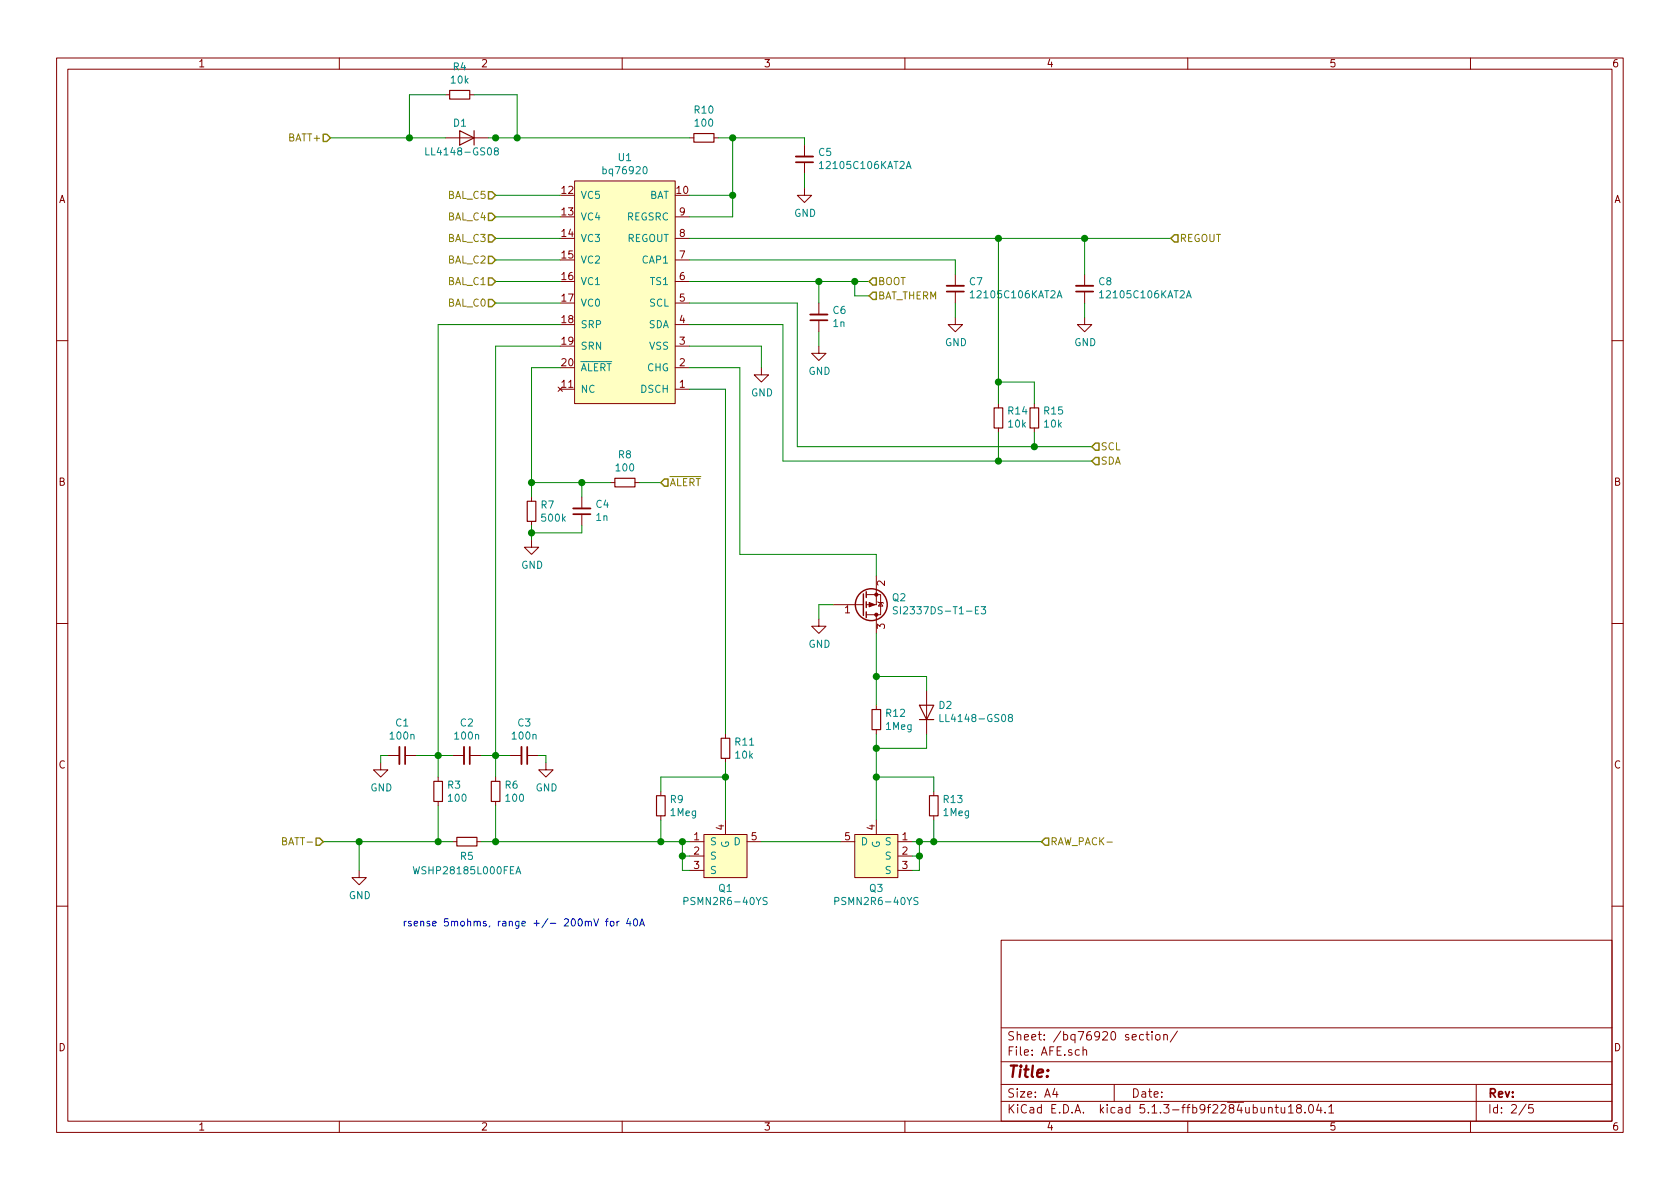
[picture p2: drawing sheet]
<svg xmlns="http://www.w3.org/2000/svg" width="297mm" height="210mm" viewBox="0 0 297 210" stroke-linecap="round" stroke-linejoin="round" font-family="sans-serif">
<g fill="none" stroke="#840000" stroke-width=".18">
<path d="M10 10.3h277v189.9h-277zM12 12.2h273v186.1h-273zM60 10.3v1.9M78.7 16.8h.8M83.1 16.8h.7M110 10.3v1.9M160 10.3v1.9M210 10.3v1.9M260 10.3v1.9M78.7 24.4h7.7M101.6 32h17.8v39.4h-17.8zM119.4 38.3h2.5"/>
<path d="M121.9 24.4h.8M126.2 24.4h.8M142.2 33.3v1.2h1.3l-1.3 1.3-1.2-1.3h1.2M142.2 25.6v2.1M142.2 28.7v2M119.4 57.4h2.5M119.4 53.6h2.5M119.4 49.8h2.5M119.4 46h2.5M119.4 42.2h2.5M144.8 53.6v2M144.8 56.6v2.1"/>
<path d="M168.9 56.1v1.3h1.3l-1.3 1.3-1.3-1.3h1.3M168.9 48.5v2M168.9 51.6v2M191.8 56.1v1.3h1.2l-1.2 1.3-1.3-1.3h1.3M191.8 48.5v2M191.8 51.6v2M10 60.2h2M98.7 68.4l.7 .8M99.4 68.4l-.7 .8M119.4 68.8h2.5M119.4 65h2.5M119.4 61.2h2.5"/>
<path d="M134.6 65v1.3h1.3l-1.3 1.3-1.3-1.3h1.3M144.8 61.2v1.3h1.2l-1.2 1.2-1.3-1.2h1.3M176.5 71.4v.7M176.5 75.7v.7M182.9 71.4v.7M182.9 75.7v.7M285 60.2h2M94 95.5v1.3h1.2l-1.2 1.2-1.3-1.2h1.3M94 87.9v.7M94 92.2v.8M102.9 87.9v2M102.9 90.9v2.1"/>
<path d="M107.9 85.3h.8M112.3 85.3h.7M10 110.3h2M144.8 109.5v1.2h1.2l-1.2 1.3-1.3-1.3h1.3M147.3 106.9h5.1M152.5 106.9h.2M153.2 105.2h2.5v3.5h-.8M153.2 108.7h1.7M154.9 101.8v5.1h-1.7M154.9 108.7v3.3M155.2 106.4l.1 .1h.8l.1 .2M155.7 106.5l.4 .7h-.8z"/>
<path d="M285 110.3h2M67.3 134.9v1.2h1.3l-1.3 1.3-1.3-1.3h1.3M68.6 133.6h2M71.6 133.6h2.1M77.5 137.4v.8M80 133.6h2M83.1 133.6h2M87.6 137.4v.8M90.2 133.6h2M93.2 133.6h2M96.5 134.9v1.2h1.3l-1.3 1.3-1.3-1.3h1.3M116.8 139.9v.8"/>
<path d="M128.3 129.8v.8M128.3 134.1v.8M154.9 124.7v.8M154.9 129v.8M163.8 122.2v7.6M165.1 139.9v.8M63.5 153.9v1.3h1.3l-1.3 1.3-1.3-1.3h1.3M77.5 141.7v.8M80 148.8h.8M84.3 148.8h.8M87.6 141.7v.8M116.8 144.3v.7"/>
<path d="M121.9 148.8h2.6M121.9 151.4h2.6M121.9 153.9h2.6M124.5 147.6h7.6v7.6h-7.6zM128.3 145v2.6M132.1 148.8h2.5M148.6 148.8h2.5M151.1 147.6h7.6v7.6h-7.6zM154.9 145v2.6M158.7 148.8h2.6M158.7 151.4h2.6M158.7 153.9h2.6"/>
<path d="M165.1 144.3v.7M10 160.2h2M177 166.3h108v32h-108zM285 160.2h2M60 198.3v1.9M110 198.3v1.9M160 198.3v1.9M177 194.8h108M177 191.8h108M177 187.8h108M177 181.8h108M186.5 192.5l-.4 1h1"/>
<path d="M186.8 193v1M191.5 185.7l.2-.1 .3 .1 .1 .9M191.5 185.1v1.5M197 191.8v3M202.2 183l-.4-.1-.3 .3v.6l.3 .1 .4-.1M202.6 182.9h.6M202.8 182.4v1.3l.4 .2M203.7 182.4v.2M203.7 182.9v1M204.4 183.1l.2-.2 .5 .2v.7l-.3 .1-.4-.1zM205.8 183.1v-.1a.37 .37 0 0 1 .6 .1v.8M205.8 182.9v1"/>
<path d="M208.2 182.3l-1.3 2M210 198.3v1.9M224.3 196l.2-.2 .4 .1v.9M225.5 195.8h.5M225.7 195.3v1.3l.3 .2M226.5 195.8v.8a.37 .37 0 0 0 .7 .1M227.2 195.8v1M227.8 195.8l.4-.5v1.5M227.8 196.8h.9M229.5 196l-.3-.3 .1-.2 .2-.2 .4 .1 .2 .2-.1 .2-.6 .2a.48 .48 0 0 0-.1 .7l.2 .1 .5-.1a.48 .48 0 0 0-.1-.7h-.1M230.7 196.7v.1M231.5 195.5l.2-.2a.81 .81 0 0 1 .6 .6 .81 .81 0 0 1-.3 .8l-.1 .1a.79 .79 0 0 1-.4-1.3z"/>
<path d="M233.1 195.2l-.3 1.1h.9M233.5 195.8v1M234.3 196.7v.1M234.9 195.8l.5-.5v1.5M234.9 196.8h.9M260 198.3v1.9M261 191.8v6.5M269.8 195.2l-1.2 2M271 195.3h-.7v.7l.2-.1 .5 .1 .1 .2-.1 .5-.2 .1-.5-.1"/>
</g>
<g fill="none" stroke="#840000" stroke-width=".2">
<path d="M79.5 16h3.6v1.5h-3.6zM81.3 23.1l2.5 1.3-2.5 1.2zM83.8 23.1v2.5M122.7 23.6h3.5v1.5h-3.5zM175.8 72.1h1.5v3.6h-1.5zM182.1 72.1h1.5v3.6h-1.5zM93.2 88.6h1.5v3.6h-1.5zM108.7 84.6h3.6v1.5h-3.6zM76.7 138.2h1.5v3.5h-1.5zM86.9 138.2h1.5v3.5h-1.5zM127.5 130.6h1.5v3.5h-1.5zM154.2 125.5h1.5v3.5h-1.5z"/>
<path d="M162.6 124.7h2.5l-1.3 2.5zM162.6 127.2h2.5M80.8 148.1h3.5v1.5h-3.5zM116.1 140.7h1.5v3.6h-1.5zM164.3 140.7h1.6v3.6h-1.6z"/>
</g>
<g fill="#ffffc2" stroke="#ffffc2" stroke-width=".18">
<path d="M151.1 147.6h7.6v7.6h-7.6z"/>
<path d="M124.5 147.6h7.6v7.6h-7.6z"/>
<path d="M101.6 32h17.8v39.4h-17.8z"/>
</g>
<g fill="none" stroke="#008484" stroke-width=".18">
<path d="M75.3 26.1v1.3h.6M87.6 26.7l-.1-.1v-.3l.4-.2 .2 .2v.3l-.6 .1-.1 .2v.3l.2 .2h.3l.2-.2v-.4l-.2-.1M113.8 29.6l.2-.1a.69 .69 0 0 1 .4 .6 .69 .69 0 0 1-.4 .6l-.2-.1-.1-.4zM144.9 28.9l.3-.4v1.3M144.9 29.8h.7M160.2 29.8l.5-1.3 .4 1.3M160.4 29.5h.6M171.6 51.8l.3-.4v1.3M171.6 52.7h.7M186.9 52.7l.4-1.3 .5 1.3M187 52.3h.6M194.4 51.8l.4-.4v1.3"/>
<path d="M194.4 52.7h.7M209.8 52.7l.4-1.3 .4 1.3M209.9 52.3h.6M158.7 107.4l-.5-.1-.2 .1v.4l.5 .2 .2 .3-.3 .3-.5-.1M173.5 107.3h.8l-.5 .5 .4 .1v.5l-.2 .2-.5-.2M166.2 126.3v1.3h.6M178.5 126.9l-.2-.3 .2-.3h.3l.2 .2v.3l-.6 .1-.1 .2v.3l.2 .2h.3l.2-.2v-.4l-.2-.1M91.2 154.5l.4-1.2 .5 1.2M91.3 154.2h.6M120.9 159.4l.7-.1v-.5l-.7-.1v1.3M135.6 158.8l-.4-.1-.3 .2 .1 .4 .6 .2v.3l-.2 .2-.5-.1M147.6 159.4l.7-.1v-.5l-.7-.1v1.3"/>
<path d="M162.3 158.8l-.5-.1-.2 .2 .1 .4 .6 .2v.3l-.2 .2-.5-.1"/>
</g>
<g fill="none" stroke="#840000" stroke-width=".25">
<path d="M152.7 105v3.8M153.2 104.6v1.1M153.2 106.4v1M153.2 108.2v1"/>
<circle cx="154.1" cy="106.9" r="2.82"/>
</g>
<g fill="#840000" stroke="#840000" stroke-width=".18">
<path d="M153.7 106.5l1 .4-1 .4z"/>
<circle cx="154.9" cy="105.2" r=".28"/>
<circle cx="154.9" cy="108.7" r=".28"/>
</g>
<path d="M140.7 27.7h3.1M143.3 55.6h3M167.4 50.5h3M190.2 50.5h3.1M101.3 89.9h3.1M70.6 132.1v3M82 132.1v3M92.2 132.1v3" fill="none" stroke="#840000" stroke-width=".33"/>
<path d="M140.7 28.7h3.1M143.3 56.6h3M167.4 51.6h3M190.2 51.6h3.1M101.3 90.9h3.1M71.6 132.1v3M83.1 132.1v3M93.2 132.1v3" fill="none" stroke="#840000" stroke-width=".3"/>
<g fill="none" stroke="#008400" stroke-width=".18">
<path d="M78.7 16.8h-6.3v7.6M83.8 16.8h7.6v7.6M58.4 24.4h20.3M86.4 24.4h35.5M87.6 34.5h11.5M87.6 38.3h11.5M121.9 34.5h7.6M127 24.4h15.2v1.2M129.5 24.4v13.9h-7.6M142.2 30.7v2.6M87.6 49.8h11.5M87.6 46h11.5"/>
<path d="M87.6 42.2h11.5M87.6 53.6h11.5M99.1 57.4h-21.6v80M121.9 49.8h31.8M121.9 46h47v2.5M121.9 57.4h16.5v24.1h54.6M121.9 53.6h19.1v25.4h52M121.9 42.2h85.1M144.8 49.8v3.8M144.8 58.7v2.5M151.1 49.8v2.5h2.6M168.9 53.6v2.5"/>
<path d="M176.5 42.2v29.2M191.8 42.2v6.3M191.8 53.6v2.5M99.1 61.2h-11.5v76.2M99.1 65h-5.1v22.9M121.9 65h8.9v33h24.1v3.8M121.9 68.8h6.4v61M121.9 61.2h12.7v3.8M176.5 76.4v5.1M176.5 67.6h6.4v3.8M182.9 76.4v2.6M94 93v2.5"/>
<path d="M94 85.3h13.9M102.9 93v1.2h-8.9M102.9 85.3v2.6M113 85.3h3.8M147.3 106.9h-2.5v2.6M154.9 119.6h8.9v2.6M154.9 112v12.7M68.6 133.6h-1.3v1.3M73.7 133.6h6.3M85.1 133.6h5.1M95.2 133.6h1.3v1.3M128.3 134.9v10.1"/>
<path d="M128.3 137.4h-11.5v2.5M154.9 129.8v15.2M154.9 137.4h10.2v2.5M163.8 129.8v2.5h-8.9M57.1 148.8h22.9M63.5 148.8v5.1M77.5 142.5v6.3M85.1 148.8h36.8M87.6 142.5v6.3M116.8 145v3.8M120.6 151.4h1.3M120.6 148.8v5.1h1.3"/>
<path d="M134.6 148.8h14M161.3 151.4h1.3M161.3 148.8h22.8M162.6 148.8v5.1h-1.3M165.1 145v3.8"/>
</g>
<g fill="none" stroke="#848400" stroke-width=".25">
<path d="M57.1 23.7h.7l.6 .7-.6 .6h-.7zM86.4 33.9h.6l.6 .6-.6 .7h-.6zM86.4 37.7h.6l.6 .6-.6 .7h-.6zM86.4 53h.6l.6 .6-.6 .6h-.6zM86.4 49.1h.6l.6 .7-.6 .6h-.6zM86.4 45.3h.6l.6 .7-.6 .6h-.6zM86.4 41.5h.6l.6 .7-.6 .6h-.6zM154.3 51.7h.6v1.3h-.6l-.6-.7zM154.3 49.1h.6v1.3h-.6l-.6-.6zM207 42.2l.6-.7h.7v1.3h-.7zM193.7 78.4h.6v1.2h-.6l-.7-.6zM117.5 84.7h.6v1.3h-.6l-.7-.7z"/>
<path d="M193.7 80.9h.6v1.3h-.6l-.7-.7zM55.9 148.2h.6l.6 .6-.6 .7h-.6zM184.8 148.2h.6v1.3h-.6l-.7-.7z"/>
</g>
<path d="M105 162.5l.4 1.2 .4-1.2M107 162.9h.5M107.5 162.5l-.3 .2v1M107.9 163l.2-.1 .4 .1 .1 .5-.2 .2h-.3l-.2-.1zM109.1 162.9v.8M109.5 162.9l-.4 .2M111.1 162.4l-.3 .9h.8M111.4 162.9v.8M112.1 162.6l.2-.1a.69 .69 0 0 1 .4 .6 .69 .69 0 0 1-.4 .6l-.2-.1-.1-.3zM113.1 163.7l.4-1.2 .4 1.2M113.2 163.4h.6" fill="none" stroke="#0000c2" stroke-width=".18"/>
<g fill="#008400" stroke="#008400" stroke-width=".25">
<circle cx="94" cy="85.3" r=".51"/>
<circle cx="102.9" cy="85.3" r=".51"/>
<circle cx="91.4" cy="24.4" r=".51"/>
<circle cx="165.1" cy="148.8" r=".51"/>
<circle cx="94" cy="94.2" r=".51"/>
<circle cx="87.6" cy="133.6" r=".51"/>
<circle cx="154.9" cy="119.6" r=".51"/>
<circle cx="77.5" cy="133.6" r=".51"/>
<circle cx="77.5" cy="148.8" r=".51"/>
<circle cx="87.6" cy="24.4" r=".51"/>
<circle cx="176.5" cy="67.6" r=".51"/>
<circle cx="120.7" cy="151.4" r=".51"/>
<circle cx="120.7" cy="148.8" r=".51"/>
<circle cx="116.8" cy="148.8" r=".51"/>
<circle cx="87.6" cy="148.8" r=".51"/>
<circle cx="63.5" cy="148.8" r=".51"/>
<circle cx="129.5" cy="24.4" r=".51"/>
<circle cx="191.8" cy="42.2" r=".51"/>
<circle cx="154.9" cy="137.4" r=".51"/>
<circle cx="176.5" cy="42.2" r=".51"/>
<circle cx="72.4" cy="24.4" r=".51"/>
<circle cx="154.9" cy="132.3" r=".51"/>
<circle cx="151.1" cy="49.8" r=".51"/>
<circle cx="144.8" cy="49.8" r=".51"/>
<circle cx="176.5" cy="81.5" r=".51"/>
<circle cx="182.9" cy="79" r=".51"/>
<circle cx="162.6" cy="148.8" r=".51"/>
<circle cx="129.5" cy="34.5" r=".51"/>
<circle cx="128.3" cy="137.4" r=".51"/>
<circle cx="162.6" cy="151.4" r=".51"/>
</g>
<text font-size="2.8" fill="#840000" x="178" y="190.5">Title:</text>
<g font-size="2.1" fill="#840000">
<text x="178" y="184">Sheet: /bq76920 section/</text>
<text x="178" y="186.7">File: AFE.sch</text>
<text x="178" y="196.9">KiCad E.D.A. kicad 5.1.3-ffb9f2284ubuntu18.04.1</text>
<text x="178" y="194.1">Size: A4</text>
<text x="200" y="194.1">Date:</text>
<text x="263" y="194.1">Rev:</text>
<text x="263" y="196.9">Id: 2/5</text>
</g>
<g font-size="1.8" fill="#840000">
<text x="35" y="11.9">1</text>
<text x="85" y="11.9">2</text>
<text x="135" y="11.9">3</text>
<text x="185" y="11.9">4</text>
<text x="235" y="11.9">5</text>
<text x="285" y="11.9">6</text>
<text x="10.4" y="35.9">A</text>
<text x="99.4" y="34.3">12</text>
<text x="119.7" y="34.3">10</text>
<text x="285.4" y="35.9">A</text>
<text x="99.4" y="38.1">13</text>
<text x="99.4" y="41.9">14</text>
<text x="120.2" y="41.9">8</text>
<text x="120.2" y="38.1">9</text>
<text x="99.4" y="45.7">15</text>
<text x="120.2" y="45.7">7</text>
<text x="99.4" y="49.5">16</text>
<text x="99.4" y="53.3">17</text>
<text x="120.2" y="53.3">5</text>
<text x="120.2" y="49.5">6</text>
<text x="99.4" y="57.1">18</text>
<text x="120.2" y="57.1">4</text>
<text x="99.4" y="61">19</text>
<text x="99.4" y="64.8">20</text>
<text x="120.2" y="64.8">2</text>
<text x="120.2" y="61">3</text>
<text x="99.4" y="68.6">11</text>
<text x="120.2" y="68.6">1</text>
<text x="10.4" y="85.9">B</text>
<text x="285.4" y="85.9">B</text>
<text x="156.5" y="103.6" transform="rotate(-90 156.5 103.6)">2</text>
<text x="149.4" y="108.5">1</text>
<text x="156.5" y="111.2" transform="rotate(-90 156.5 111.2)">3</text>
<text x="10.4" y="135.9">C</text>
<text x="285.4" y="135.9">C</text>
<text x="122.7" y="148.6">1</text>
<text x="128" y="146.8" transform="rotate(-90 128 146.8)">4</text>
<text x="132.9" y="148.6">5</text>
<text x="149.4" y="148.6">5</text>
<text x="154.7" y="146.8" transform="rotate(-90 154.7 146.8)">4</text>
<text x="159.5" y="148.6">1</text>
<text x="122.7" y="151.1">2</text>
<text x="122.7" y="153.7">3</text>
<text x="159.5" y="151.1">2</text>
<text x="159.5" y="153.7">3</text>
<text x="10.4" y="185.9">D</text>
<text x="285.4" y="185.9">D</text>
<text x="35" y="199.9">1</text>
<text x="85" y="199.9">2</text>
<text x="135" y="199.9">3</text>
<text x="185" y="199.9">4</text>
<text x="235" y="199.9">5</text>
<text x="285" y="199.9">6</text>
</g>
<g font-size="1.8" fill="#008484">
<text x="79.8" y="14.8">10k</text>
<text x="80.2" y="12.5">R4</text>
<text x="80.2" y="22.4">D1</text>
<text x="122.8" y="20.1">R10</text>
<text x="123" y="22.4">100</text>
<text x="76.1" y="27.5">LL4148-GS08</text>
<text x="109.4" y="28.5">U1</text>
<text x="144.8" y="27.6">C5</text>
<text x="145.4" y="29.9">12105C106KAT2A</text>
<text x="102.6" y="35.2">VC5</text>
<text x="107" y="30.8">bq76920</text>
<text x="114.7" y="35.2">BAT</text>
<text x="102.6" y="39">VC4</text>
<text x="110.8" y="39">REGSRC</text>
<text x="140.4" y="38.3">GND</text>
<text x="102.6" y="42.8">VC3</text>
<text x="102.6" y="46.6">VC2</text>
<text x="110.8" y="42.8">REGOUT</text>
<text x="113.6" y="46.6">CAP1</text>
<text x="102.6" y="50.4">VC1</text>
<text x="115.1" y="50.4">TS1</text>
<text x="171.4" y="50.4">C7</text>
<text x="172.1" y="52.8">12105C106KAT2A</text>
<text x="194.3" y="50.4">C8</text>
<text x="194.9" y="52.8">12105C106KAT2A</text>
<text x="102.6" y="54.2">VC0</text>
<text x="102.6" y="58">SRP</text>
<text x="114.6" y="58">SDA</text>
<text x="114.8" y="54.2">SCL</text>
<text x="147.3" y="55.5">C6</text>
<text x="147.3" y="57.8">1n</text>
<text x="102.6" y="61.8">SRN</text>
<text x="102.6" y="65.7">ALERT</text>
<text x="114.4" y="65.7">CHG</text>
<text x="114.8" y="61.8">VSS</text>
<text x="167.1" y="61.2">GND</text>
<text x="189.9" y="61.2">GND</text>
<text x="102.6" y="69.5">NC</text>
<text x="113.4" y="69.5">DSCH</text>
<text x="132.8" y="70.1">GND</text>
<text x="143" y="66.3">GND</text>
<text x="178.3" y="73.3">R14</text>
<text x="178.4" y="75.6">10k</text>
<text x="184.7" y="73.3">R15</text>
<text x="184.7" y="75.6">10k</text>
<text x="109" y="83.4">100</text>
<text x="109.4" y="81">R8</text>
<text x="95.7" y="89.9">R7</text>
<text x="105.4" y="89.8">C4</text>
<text x="95.9" y="92.2">500k</text>
<text x="105.4" y="92.1">1n</text>
<text x="92.2" y="100.6">GND</text>
<text x="157.8" y="106.3">Q2</text>
<text x="159.4" y="108.6">SI2337DS-T1-E3</text>
<text x="143" y="114.5">GND</text>
<text x="166" y="125.4">D2</text>
<text x="69.1" y="130.8">100n</text>
<text x="70" y="128.5">C1</text>
<text x="80.5" y="130.8">100n</text>
<text x="81.4" y="128.5">C2</text>
<text x="90.7" y="130.8">100n</text>
<text x="91.6" y="128.5">C3</text>
<text x="130" y="131.8">R11</text>
<text x="156.7" y="129.1">1Meg</text>
<text x="156.7" y="126.8">R12</text>
<text x="167" y="127.7">LL4148-GS08</text>
<text x="130.1" y="134.2">10k</text>
<text x="65.5" y="139.9">GND</text>
<text x="79.2" y="139.5">R3</text>
<text x="79.4" y="141.8">100</text>
<text x="89.3" y="139.5">R6</text>
<text x="89.5" y="141.8">100</text>
<text x="94.7" y="139.9">GND</text>
<text x="118.5" y="142">R9</text>
<text x="166.9" y="142">R13</text>
<text x="118.6" y="144.3">1Meg</text>
<text x="125.5" y="149.5">S</text>
<text x="128.9" y="150" transform="rotate(-90 128.9 150)">G</text>
<text x="129.8" y="149.5">D</text>
<text x="152.1" y="149.5">D</text>
<text x="155.6" y="150" transform="rotate(-90 155.6 150)">G</text>
<text x="156.6" y="149.5">S</text>
<text x="166.9" y="144.3">1Meg</text>
<text x="73.7" y="154.6">WSHP28185L000FEA</text>
<text x="81.4" y="152.1">R5</text>
<text x="125.5" y="152">S</text>
<text x="125.5" y="154.6">S</text>
<text x="156.6" y="152">S</text>
<text x="156.6" y="154.6">S</text>
<text x="61.7" y="159">GND</text>
<text x="121.6" y="160">PSMN2R6-40YS</text>
<text x="127.1" y="157.7">Q1</text>
<text x="148.3" y="160">PSMN2R6-40YS</text>
<text x="153.8" y="157.7">Q3</text>
</g>
<g font-size="1.8" fill="#848400">
<text x="51.2" y="25">BATT+</text>
<text x="79.2" y="35.2">BAL_C5</text>
<text x="79.2" y="39">BAL_C4</text>
<text x="79.2" y="46.6">BAL_C2</text>
<text x="79.2" y="42.8">BAL_C3</text>
<text x="208.5" y="42.8">REGOUT</text>
<text x="79.2" y="50.4">BAL_C1</text>
<text x="155.2" y="53">BAT_THERM</text>
<text x="155.2" y="50.4">BOOT</text>
<text x="79.2" y="54.2">BAL_C0</text>
<text x="194.6" y="82.2">SDA</text>
<text x="194.6" y="79.6">SCL</text>
<text x="118.4" y="86">ALERT</text>
<text x="50.3" y="149.5">BATT-</text>
<text x="185.7" y="149.5">RAW_PACK-</text>
</g>
<text font-size="1.8" fill="#0000c2" x="71.1" y="163.8">rsense 5mohms, range +/- 200mV for 40A</text>
</svg>
